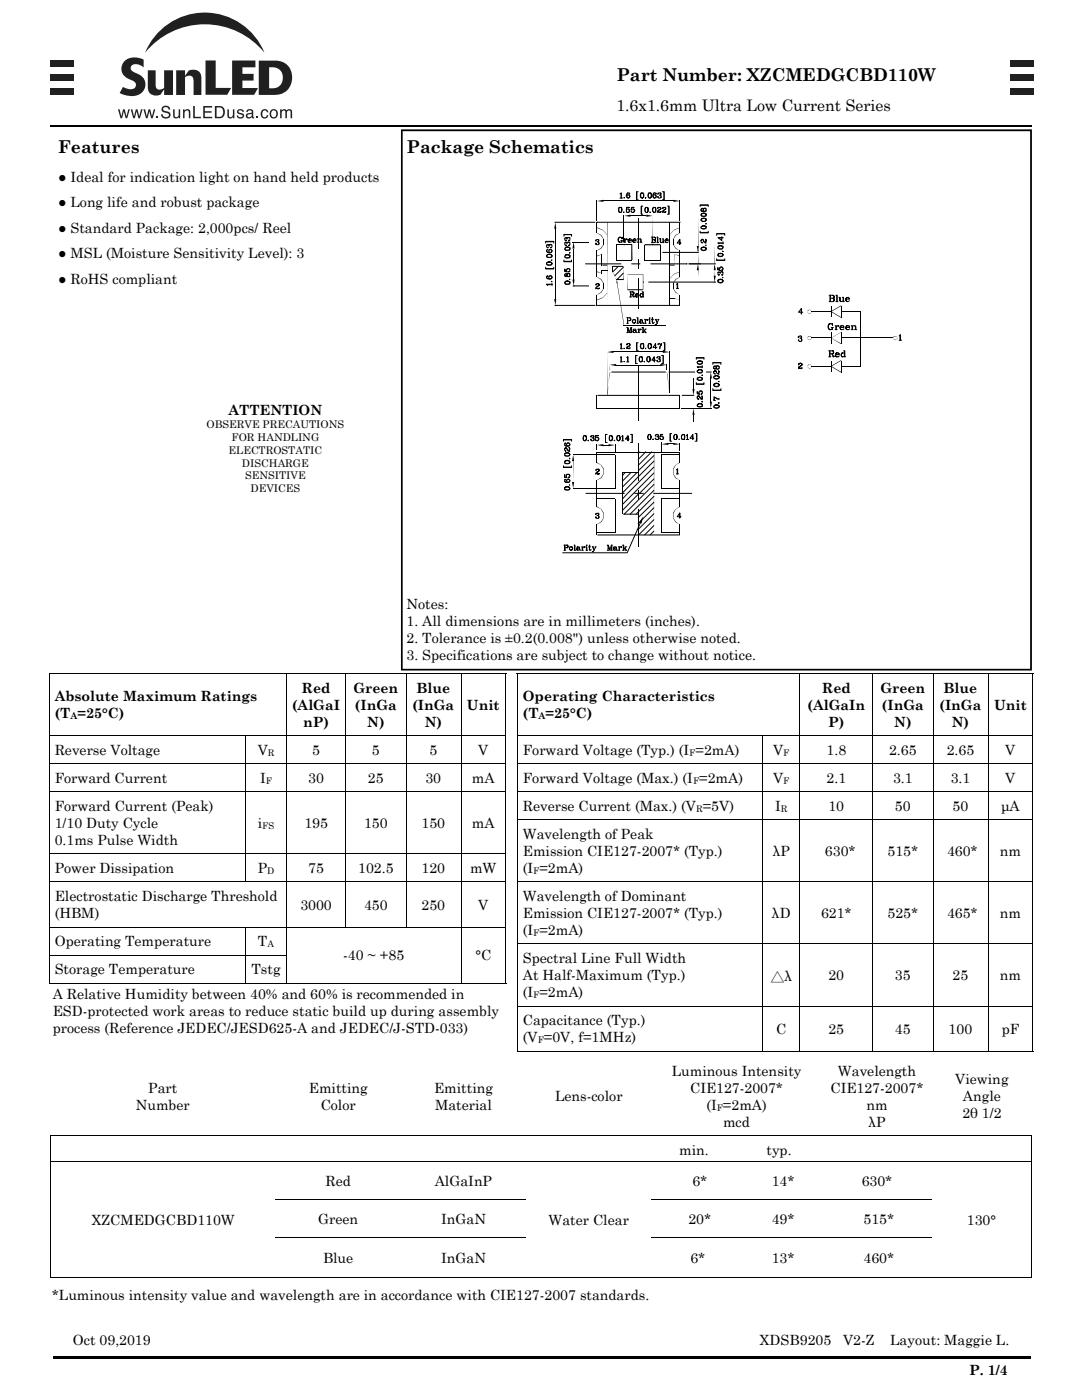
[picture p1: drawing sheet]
<svg xmlns="http://www.w3.org/2000/svg" width="216mm" height="279mm" viewBox="0 0 216 279" stroke-linecap="round" stroke-linejoin="round" font-family="sans-serif">
<path d="M10 25.1h195.9" fill="none" stroke="#000" stroke-width=".34"/>
<path d="M10.7 270.6h195.1v.5h-195.1z" fill="#000"/>
<g fill="#231f20">
<path d="M10 17.6h4.6v1.3h-4.6z"/>
<path d="M10 14.7h4.6v1.4h-4.6z"/>
<path d="M10 12.1h4.6v1.4h-4.6z"/>
<path d="M201.6 17.6h4.7v1.3h-4.7z"/>
<path d="M201.6 14.7h4.7v1.4h-4.7z"/>
<path d="M201.6 12.1h4.7v1.4h-4.7z"/>
<path d="M25 12a3.6 3.6 0 0 1 3.7-.1v1.6l-1-.6a1 1 0 0 0-1.1 0 1 1 0 0 0-.5 1l.5 .4a2.92 2.92 0 0 1 2.4 2.5 2.73 2.73 0 0 1-3.7 2.3l-1.4-.6 .7-1.2a1.99 1.99 0 0 0 2.4 .1 .92 .92 0 0 0-.7-1.4 2.31 2.31 0 0 1-1.6-3.6z"/>
<path d="M41 12.1h2v5.4h3.1l-.8 1.4h-4.3z"/>
<path d="M46.3 12.1h4.7v1.3h-2.6v1.3h2.2v1.4h-2.2v1.5h3.1l-.8 1.3h-4.4z"/>
<path d="M29.5 14h1.6v2.6a.98 .98 0 0 0 .4 1.2 .98 .98 0 0 0 1.2-.2v-3.6h1.8v5h-1.8v-1.2l-.7 1.1a1.69 1.69 0 0 1-2.5-1.6z"/>
<path d="M35.2 14h1.7v1.1l.8-1a1.69 1.69 0 0 1 2.5 1.6v3.3h-1.6v-2.6a.99 .99 0 0 0-.4-1.2 .99 .99 0 0 0-1.3 .2v3.6h-1.7z"/>
<path d="M31.4 6.6a12.9 12.9 0 0 1 21.4 3.9 15.3 15.3 0 0 0-23.9 0 12.9 12.9 0 0 1 2.5-3.9z"/>
<path d="M23.5 21.8h.4l.3 1.4 .4-1.4h.3l.3 1.4 .4-1.4h.3l-.5 1.8h-.3l-.4-1.4-.3 1.4h-.3z"/>
<path d="M26.1 21.8h.3l.3 1.4 .4-1.4h.3l.4 1.4 .3-1.4h.3l-.5 1.8h-.3l-.3-1.4-.4 1.4h-.3z"/>
<path d="M28.6 21.8h.3l.4 1.4 .3-1.4h.4l.3 1.4 .4-1.4h.3l-.5 1.8h-.3l-.4-1.4-.4 1.4h-.3z"/>
<path d="M31.2 23.2h.4v.4h-.4z"/>
<path d="M32.4 21.3a.92 .92 0 0 1 1.6 .6h-.4a.54 .54 0 0 0-.5-.5 .54 .54 0 0 0-.5 .5l.1 .2a1.89 1.89 0 0 1 1.3 .6 .93 .93 0 0 1-.9 1 .93 .93 0 0 1-1-.9h.4a.61 .61 0 0 0 .6 .6 .61 .61 0 0 0 .6-.6l-.1-.1a1.83 1.83 0 0 1-1.3-.7v-.4z"/>
<path d="M34.5 21.8h.3v1.2a.4 .4 0 0 0 .5 .4 .4 .4 0 0 0 .3-.5l.1-1.1h.2v1.8h-.2v-.3a.6 .6 0 0 1-.7 .3 .6 .6 0 0 1-.5-.6z"/>
<path d="M36.5 21.8h.3v.3a.64 .64 0 0 1 .7-.3 .64 .64 0 0 1 .5 .7v1.1h-.3v-1.1a.44 .44 0 0 0-.6-.4 .44 .44 0 0 0-.3 .6v.9h-.3z"/>
<path d="M38.5 21.2h.4v2.1h1.2v.3h-1.6z"/>
<path d="M40.6 21.2h1.7v.3h-1.4v.7h1.3v.3h-1.3v.8h1.4v.3h-1.7z"/>
<path d="M45.4 21.8h.3v1.2a.4 .4 0 0 0 .4 .4 .4 .4 0 0 0 .4-.5v-1.1h.3v1.8h-.3v-.3a.6 .6 0 0 1-.7 .3 .6 .6 0 0 1-.4-.6z"/>
<path d="M47.5 21.9a.72 .72 0 0 1 1.2 .4h-.3a.38 .38 0 0 0-.4-.3 .38 .38 0 0 0-.4 .4h.1a1.15 1.15 0 0 1 1 .7 .75 .75 0 0 1-.7 .6 .75 .75 0 0 1-.8-.7h.3a.43 .43 0 0 0 .5 .4 .43 .43 0 0 0 .4-.4l-.1-.1a.9 .9 0 0 1-1-.7z"/>
<path d="M51.2 23.2h.3v.4h-.3z"/>
<path d="M52.2 22a.73 .73 0 0 1 .8-.2 .73 .73 0 0 1 .5 .6h-.3a.49 .49 0 0 0-.6-.3 .49 .49 0 0 0-.3 .7 .47 .47 0 0 0 .4 .6 .47 .47 0 0 0 .5-.4h.3a.8 .8 0 0 1-1 .6 .8 .8 0 0 1-.5-1.1z"/>
<path d="M55.9 21.8h.3v.3a.58 .58 0 0 1 1 0 .59 .59 0 0 1 .7-.3 .59 .59 0 0 1 .4 .6v1.2h-.3v-1.4l-.3-.1a.43 .43 0 0 0-.5 .5v1h-.3v-1.2a.4 .4 0 0 0-.5-.3 .4 .4 0 0 0-.2 .6v.9h-.3z"/>
<path d="M51.6 12.1v6.8h3a3.4 3.4 0 0 0 3.7-2.9 3.4 3.4 0 0 0-2.7-3.8zM53.7 13.4a2.18 2.18 0 0 1 2.7 2.1 2.18 2.18 0 0 1-2.7 2.1z"/>
<path d="M42.9 21.2h1a1.24 1.24 0 0 1 1 1.2 1.24 1.24 0 0 1-1 1.2h-1zM43.2 21.4v1.9h.6a.96 .96 0 0 0 .7-.9 .96 .96 0 0 0-.7-1z"/>
<path d="M49.2 22a.76 .76 0 0 1 1.3 .3v1l.2 .1v.2h-.3l-.2-.2a.59 .59 0 0 1-.9 .2 .59 .59 0 0 1 .2-1l.7-.2a.4 .4 0 0 0-.3-.4 .4 .4 0 0 0-.5 .4h-.3zM49.4 23a.42 .42 0 0 0 .5 .4 .42 .42 0 0 0 .3-.7z"/>
<path d="M54 22a.88 .88 0 0 1 1.2 .1 .88 .88 0 0 1 0 1.2 .88 .88 0 0 1-1.2 .1l-.2-.7zM54.3 22.1a.67 .67 0 0 0-.2 .9 .67 .67 0 0 0 .8 .3 .68 .68 0 0 0 .2-.8 .68 .68 0 0 0-.8-.4z"/>
</g>
<g fill="none" stroke="#000" stroke-width=".2">
<path d="M119.1 40v4M123.7 39.5h.5M124 38.5v1v-1l-.3 .2M124.5 39.4h.1M125.1 39.2l.2-.3 .3 .1a.34 .34 0 0 1-.2 .5M125.3 38.5a.63 .63 0 0 0 0 1M125.6 38.6v.2v-.3h-.4l-.2 .4 .1 .5 .2 .1 .3-.3-.1-.3M127.1 38.3v1.6M127.3 38.3h-.3v1.6h.3M128.1 38.5l-.3 .2v.7l.3 .1M128.3 38.5a.63 .63 0 0 1-.2 1l-.3-.1v-.5l.1-.4h.5v.9l-.2 .1M128.8 39.4h.1"/>
<path d="M129.6 38.5l-.2 .2v.7l.2 .1M129.8 38.5a.63 .63 0 0 1-.2 1l-.2-.1-.1-.5 .2-.4h.4l.1 .9-.3 .1M130.3 39.2a.34 .34 0 0 1 .3-.3 .34 .34 0 0 1 .4 .3l-.4 .3M130.6 38.5l-.2 .1v.2a.52 .52 0 0 0 .2 .7M130.9 38.6v.2v-.3h-.4l-.2 .3v.6l.3 .1 .3-.1v-.4l-.2-.1M131.3 38.7l-.1 .1 .1-.3 .6 .1v.2l-.2 .1 .2 .2v.3l-.4 .1-.3-.1 .1-.2v.2M131.7 38.5h.1v.4h-.2M131.8 39v.4M132.2 38.3h.3v1.6h-.3M132.5 38.3v1.6M135.7 40v4M108.9 53.3v.4h1.6v-.4"/>
<path d="M108.9 48.3h1.6M108.9 48.5v-.3h1.6v.3M108.9 53.6h1.6M109.1 55.4l.2 .2h.7l.2-.2M109.1 52.7l.5 .2 .6-.2M109.1 51.1l.5 .3 .6-.3M109.1 50.1l.2 .3h.7l.2-.3M109.1 49l.3-.2 .2 .4M109.1 52.5l.2-.2h.6l.3 .3-.3 .3-.8-.1a.52 .52 0 0 1 .4-.6 .52 .52 0 0 1 .7 .4M109.1 51l.2-.2h.6l.3 .3-.3 .3-.8-.1a.52 .52 0 0 1 .4-.6 .52 .52 0 0 1 .7 .4M109.1 56.8h1.1M109.2 55.1l.1 .1v-.2l-.2 .2a.56 .56 0 0 0 .5 .5 .56 .56 0 0 0 .6-.4l-.4-.3-.2 .2"/>
<path d="M109.2 49.9l.1-.1-.2 .1a.56 .56 0 0 0 .5 .6 .56 .56 0 0 0 .6-.5l-.4-.2-.2 .1M109.3 49.4h-.2v-.4v-.2l.5 .1a.34 .34 0 0 1 .6 .1 .34 .34 0 0 1-.4 .4h.1M109.6 48.8l.5 .1M110 56.2h.1M110 51.9h.1M110.2 55.3l-.2-.3h-.4l-.1 .4 .1 .2h.2M110.2 56.7h-1.1l.2 .3M110.2 56.6v.4M110.2 50l-.2-.2-.4 .1-.1 .2 .1 .3h.2M110.7 44.4h8.2M110.8 45.6v14.1M112.5 47.2v-.4h1.5v.4"/>
<path d="M112.5 52.2h1.5M112.5 51.9v.3h1.5v-.3M112.5 46.8h1.5M112.7 47.6l.4-.1v.2M112.7 54.8h.4l.3-.3h.1l.2 .3M112.7 56.5a.63 .63 0 0 0 1 0M112.7 51.2a.63 .63 0 0 0 1 0M112.7 48.5l.4-.1v.3M112.7 49.7a.63 .63 0 0 0 1 0M112.8 56.3l.3-.2 .5 .1 .1 .4-.8 .1-.2-.2a.53 .53 0 0 1 .5-.5 .53 .53 0 0 1 .5 .4M112.8 51l.7-.1 .2 .1v.4l-.8 .1-.2-.3a.53 .53 0 0 1 .5-.4 .53 .53 0 0 1 .5 .3M112.8 54.2l-.1-.5v.5l.5 .1-.2-.3 .2-.4h.3l.2 .2v.4l-.2 .1v-.1"/>
<path d="M112.8 49.4h.7h.2v.5h-.8l-.2-.2a.53 .53 0 0 1 .5-.4 .53 .53 0 0 1 .5 .3M112.9 48h.1l-.1 .1-.2-.3 .2-.4 .2 .2 .2-.2h.3l.1 .5-.2 .2v-.2v.1M112.9 48.9h.1l-.1 .1-.2-.2 .2-.5 .2 .2 .2-.2h.3l.1 .6-.2 .1v-.1M113 53.8l.4-.2 .3 .2M113.1 55l.3 .2 .3-.2M113.2 54.7h.5l-.1 .5h-.4l-.1-.2-.2 .2-.2-.2v-.2l.3-.2 .1 .5-.4-.1M113.2 47.5h.5M113.2 48.4h.5M113.6 55.7h.1M113.6 50.5h.1M114.3 48.3h3.2M114.3 57.1h3.3"/>
<path d="M114.4 49.6v6.2M116.7 52.7h7.3M118.9 48l.1 .1v-.3h.5v.4l-.2 .1 .3 .2a.34 .34 0 0 1-.4 .4 .34 .34 0 0 1-.3-.4v.2M119 57.5l.3 .2 .3-.1h-.7M119.1 44.4v2.1M119.1 50v5.3M119.1 58.8v2.2M119.1 57.2l-.1 .1-.1 .4M119.1 44.4h16.6M119.3 56.6l.2 .3-.4 .3 .5-.2v-.3l-.6-.1-.1 .3 .1-.1M119.3 47.8l.2 .3-.4 .2M119.5 48.3l-.1 .5"/>
<path d="M120.1 50.7v2.2M120.4 40.1h14M121.2 44.4v16.6M123 48.8v3.2M123.4 53.2l-1.1 1.1M123.7 47.3l-.3 .4a.54 .54 0 0 0 .3 .6h-.2l-.1-.2v-.5l.3-.3 .4 .2v.2v-.4l-.1 .2M123.7 41.4a.63 .63 0 0 0 0 1M123.9 48h.3M124 41.4v.8l-.2 .2-.4-.2v-.6l.1-.2h.5l.1 .6-.3 .4M124 48.3h-.3M124 48v.3M124.1 48v.3"/>
<path d="M124.4 53.2h-2.2M124.4 55.7l-.1 .1M124.4 53.3l-1.7 1.7M124.4 54.5l-1.3 1.3M124.4 53.2v2.6M124.5 48.3h.3M124.5 47.7h.2v.6M124.5 42.3h.1M124.5 42.9v5.3M124.5 48.8h.1M124.6 47.7v.6M125.1 47.7h-.3l-.1 .3"/>
<path d="M125.1 41.4h.5h-.5l-.1 .4 .5-.1a.39 .39 0 0 1 0 .6 .39 .39 0 0 1-.5 0v-.1M125.2 57.8h3.2M125.2 54.7h3.2M125.3 54.7v3.1M125.3 41.7l.3 .1v.4l-.3 .2M125.6 47.7l-.2 .1v.2h.6l-.2-.3h-.3l-.2 .3 .1 .3h.2h-.2v-.3M125.6 59.3h.4M125.6 58.2l.9 .1v.4l-.3 .1 .3-.3-.3-.3M125.8 43h3.1M125.8 58.2v1.1M125.9 47.7v.3M125.9 58.8h.3l.1 .5 .3-.1"/>
<path d="M125.9 58.2v1.1M126 48.3h-.4M126.1 48.8v3.2M126.1 41.4h.4h-.4l-.2 .4 .6-.1a.38 .38 0 0 1 0 .6 .38 .38 0 0 1-.6-.1h.1M126.1 48.8h-3.2M126.1 51.9h-3.2M126.1 48.8v3.1M126.2 58.8l.3 .5 .1-.2M126.3 41.7l.3 .2v.2l-.3 .3M126.6 47.7l-.3 .1v.2h.6l-.2-.3h-.3l-.2 .3 .1 .3h.3h-.3v-.3M126.8 47.7v.3M126.9 48.3h-.3"/>
<path d="M127.1 58.6l-.3 .2v.1h.6v-.1l-.2-.2-.5 .3 .2 .4h.2h-.2l-.1-.4M127.2 48.3h.3M127.2 47.7h.2v.6M127.3 58.7v.2M127.3 47.7v.6M127.4 43.6v6.2M127.4 55.5v6.1M127.4 47.8l.3-.1h.1v.6M127.4 59.1l-.3 .2M127.8 48.3h.3M127.8 47.7l.1 .1v.5M128 41.1v1.7"/>
<path d="M128 58.6l-.2 .2v.5h.2a.34 .34 0 0 1-.3-.4 .34 .34 0 0 1 .4-.3l.2 .2M128.1 58.2h.3v1.1M128.3 41.1h-.4v1.7h.4M128.3 58.2v1.1h.1M128.3 59.1l-.3 .2M128.3 54.7v3.1M128.4 56.3h.1M128.6 51.9h3.2M128.6 48.8h3.2M128.7 48.8v3.2M128.7 48.8h3.1M128.9 41.4a.63 .63 0 0 0 0 1"/>
<path d="M129.2 41.4l.1 .4a.42 .42 0 0 1-.4 .6l-.2-.2v-.6l.2-.2h.4l.1 .6-.3 .4M129.3 56.3h13.5M129.7 42.3h.1M129.7 52.7h7.4M130 47.3h.6l.2 .2v.2l-.2 .1 .2 .1v.4l-.2 .1 .2-.2-.2-.4 .2-.2-.2-.3M130 48.4h.6M130.1 47.3v1.1M130.2 47.8h.4M130.2 47.3v1.1M130.3 42.9v5.3M130.5 41.4a.63 .63 0 0 0 0 1M130.7 41.4l.1 .8-.2 .2-.4-.2v-.6l.2-.2h.4l.1 .6-.3 .4"/>
<path d="M131.1 47.3h.1v1.1v-1.1M131.1 48.4h.3M131.3 42.2l.3 .2 .3-.2-.7 .1M131.4 42l-.2 .1v.3M131.6 47.7h.2l.1 .7-.2-.1v-.6M131.7 41.4l.1 .2-.4 .4 .5-.4-.2-.2h-.4l-.1 .2M131.7 50.4h.1M131.8 48.8v3.2M132.1 50.4h7.3M132.2 47.7h.1v.7M132.3 42.2l.3 .2 .2-.1h-.6M132.3 48.3l-.4 .1"/>
<path d="M132.3 47.7v.7h.2M132.4 42l-.1 .1-.1 .3M132.6 41.4l.2 .3-.4 .3 .4-.3v-.2l-.5-.1v.2M133 47.7l-.2 .3h.6l-.2-.3-.4 .1-.1 .3 .3 .3-.2-.4M133.2 41.1h.3v1.7h-.3M133.3 47.7v.3M133.4 48.3l-.4 .1M133.4 41.1v1.7M133.6 44.4v16.6M134.7 50.7v2.2M135 56.7l.2-.1v1M135 57.6h.4"/>
<path d="M135.1 56.6v1M135.6 47.8v1v-1.1l-.5 .8h.8M135.7 44.4v2.1M135.7 50v5.3M135.7 58.8v2.2M137.3 52.7h5.5M139.3 50h.1M139.3 43.1v6M139.3 50.4v2.3M139.7 46.1v.4h1.6v-.4M139.7 46.4h1.6M139.7 41h1.6"/>
<path d="M139.7 41.2v-.3h1.6v.3M139.9 48l.3-.2 .3 .5-.2-.5-.2-.1-.2 .3 .1 .4h.1M139.9 49.7a.64 .64 0 0 0 1 0M139.9 45.5l.2 .1h.6l.2-.1M139.9 41.8l.1-.2 .4 .2 .1-.2h.3l.1 .2M139.9 43.9a.63 .63 0 0 0 1 0M139.9 42.9a.64 .64 0 0 0 1 0M140 49.5l.4-.1h.4l.1 .5a.52 .52 0 0 1-.6 .1 .52 .52 0 0 1-.3-.6l.5-.1 .4 .1v.2M140 45.2l.7-.1 .2 .1v.3l-.5 .2-.5-.2a.56 .56 0 0 1 .4-.5 .56 .56 0 0 1 .6 .3M140 43.7l.7-.1 .2 .1v.3l-.2 .2h-.6l-.2-.3a.56 .56 0 0 1 .4-.4 .56 .56 0 0 1 .6 .3M140 42.8l.4-.2 .5 .2v.3l-.2 .1-.7-.1a.48 .48 0 0 1 .3-.6 .48 .48 0 0 1 .6 .3M140.4 41.7l.3-.1 .2 .1v.5h-.3l-.2-.2-.1 .2h-.3l-.1-.4 .1-.2h.2l.2 .4-.2 .2-.3-.2"/>
<path d="M140.4 42l.1 .2h.3l.1-.2M140.5 48.3l.4 .2M140.8 48.9h.1M140.8 48.3v-.6v.8M140.8 44.7h.1M142.6 48.7v4M143 51.6v.4h1.6v-.4M143 46.6h1.6M143 47v-.4h1.6v.4M143 51.9h1.6M143.3 56a.63 .63 0 0 1 1 .1l-.4 .4-.6-.2v-.4l.4-.2 .4 .1 .2 .2M143.3 56.1a.63 .63 0 0 0 1 0"/>
<path d="M143.3 54.4h.3l.1 .2M143.3 53.8v-.4v.4l.5 .2-.2-.2v-.4a.39 .39 0 0 1 .6 0 .39 .39 0 0 1-.1 .6l-.1-.2 .1 .1M143.3 50.7l.8-.1 .2 .2a.52 .52 0 0 1-.5 .4 .52 .52 0 0 1-.5-.4 .63 .63 0 0 1 1 0M143.3 49.2l.8-.1 .2 .2-.2 .4h-.7l-.2-.2 .3-.4 .3-.1 .5 .3M143.3 51l.1 .1h.7l.2-.1M143.3 49.4l.1 .2a.64 .64 0 0 0 .9-.2M143.3 48.5h1h-1l.1 .2M143.3 47.5h1M143.4 54.9l.1-.1v.1l-.2-.1v-.4l.2-.1 .2 .1 .3-.2a.46 .46 0 0 1 .1 .7l-.1-.1 .1 .1M143.6 53.6l.3-.3 .4 .3M143.8 54.4h.4M144 47.2v.8l-.7-.6h1"/>
<path d="M144.2 55.4h.1M144.2 50.2h.1M144.3 48.3v.4M165.4 58.9h.8l.3 .2v.3l-.3 .1 .3 .2v.3l-.3 .2 .3-.3-.3-.4 .2-.3-.2-.3M165.6 58.9v1.3M165.7 58.9v1.3M165.7 59.5h.5M166.8 58.9h.3v1.3M167 58.9v1.3M167.4 59.3h.2v.7l.2 .2-.2-.2v-.7M168.1 59.3h.2v.9M168.2 59.3v.9h.3"/>
<path d="M169.1 59.3l-.3 .2v.2h.7l-.2-.4-.5 .2-.1 .4 .4 .3-.3-.2v-.3M169.3 59.4l.1 .3M110.7 61h8.2M119.1 78.9v2.6M119.1 61h16.5M119.1 78.9h16.5M121.2 70.1v8.5M121.9 74.2h10.9M122.4 70.2h9.9M122.9 72.9h8.8M123.8 72.2h.4M123.8 69.6h.4"/>
<path d="M124 71.2v1v-1l-.2 .2M124 68.6v1v-1l-.2 .1M124.5 64.9h8.4M124.5 72.1h.1M124.5 69.5h.1M125.1 66.4h.3M125.1 71.4l.2-.2v1M125.1 65.4h.2l.3 .8M125.1 72.2h.4M125.1 64.5h.3M125.1 63.4l.7 .1 .1 .2-.3 .3 .2-.1v-.3l-.2-.2M125.1 69.4l.3 .2h.2l.1-.2-.6 .1"/>
<path d="M125.2 71.2v1M125.2 64.5v-1.1v1.1M125.2 64h.4M125.3 69.2h-.2v.4M125.5 68.6l.1 .1v.3l-.3 .2 .3-.2v-.4h-.5v.2v-.1M125.7 66.4h.4M125.9 65.4v1M126 65.4v1M126.1 65.4h-.2l-.3 1-.4-1v1M126.4 65.8l-.1 .1 .1-.2h.4v.5l-.3 .2M126.5 63.7l-.3 .2v.4l.3 .2M126.6 63.7a.38 .38 0 0 0-.4 .6 .38 .38 0 0 0 .6 0v-.4l-.1-.2a.47 .47 0 0 1-.1 .8"/>
<path d="M126.8 70.9v1.7M126.8 65.8l.1 .5 .2 .1-.3-.2M126.8 65.9l-.5 .1v.3l.2 .1-.2-.2 .2-.2M127.1 68.4v1.5M127.1 63.4h.2v1.1v-1.1M127.1 64.5h.3M127.2 70.9h-.4v1.7h.4M127.3 66.4h.3M127.3 65.7h.2v.7M127.3 68.4h-.3v1.5h.3M127.4 73v11.1M127.4 65.7v.7"/>
<path d="M127.8 63.9v-.2l.4 .2v.4l-.4 .2M127.8 71.2l-.2 .2v.6l.2 .2M127.8 65.7v.2l.1-.2h-.3l-.1 .3M128 71.2a.63 .63 0 0 1-.2 1l-.2-.2-.1-.4 .2-.4h.4l.1 .8-.3 .2M128.1 66.4h.3M128.1 65.4h.3v1M128.1 68.6l-.3 .1v.7l.3 .2M128.2 63.9v.4l.2 .2-.2-.2M128.2 64l-.6 .3 .2 .2-.1-.2 .1-.2M128.3 65.4v1M128.3 68.6a.63 .63 0 0 1-.2 1l-.3-.2v-.4l.1-.4h.5v.8l-.2 .2M128.5 72.1h.1"/>
<path d="M128.5 66l.3 .4M128.6 66l.3 .4M128.6 63.7h.2v.8v-.8M128.6 64.5h.3M128.7 66.4h.2M128.7 65.7h.2M128.8 65.7l-.4 .5M128.8 69.5h.1M129.2 63.8l-.1 .1h.2l-.3-.2-.2 .4M129.4 71.2l-.3 .2v.6l.3 .2M129.5 63.7h.1v.8v-.8M129.5 64.5h.3"/>
<path d="M129.5 71.2a.63 .63 0 0 1-.1 1l-.3-.2-.1-.4 .2-.4h.4l.1 .8-.2 .2M129.6 63.5h.1M129.6 68.6l-.2 .1v.7l.2 .2M129.8 68.6l.1 .1a.58 .58 0 0 1-.3 .9l-.2-.2-.1-.4 .2-.4h.4l.1 .8-.3 .2M130 63.7h.4M130.1 63.4v.9l.2 .2-.1-1.1M130.6 71.3v.9v-1l-.5 .7h.7M130.6 64.3l-.3 .2M130.7 63.7h.3M130.8 68.7v.9v-1l-.5 .7h.8M130.8 63.7l.4 .8-.4 .3M130.9 63.7l.3 .6"/>
<path d="M131.2 71.4l-.1 .1 .1-.3 .5 .1v.2l-.2 .1 .2 .2v.3l-.4 .1-.2-.2 .1-.1v.1M131.2 63.7h.3M131.3 68.7l.2-.1 .4 .1 .1-.1v.2l-.3 .4v.4v-.5l.3-.3M131.3 68.6v.2M131.4 68.7l.2-.1 .2 .1M131.4 63.7l-.2 .8M131.5 71.2l.2 .3-.3 .1M131.7 71.7v.3l-.1 .1M132 70.9h.3v1.7h-.3M132.3 70.9v1.7M132.3 68.4h.4v1.5h-.4M132.6 68.4v1.5"/>
<path d="M133.4 74.2h5.3M133.6 70.1v8.3M135.7 78.9v2.6M136 78.9h2.5M138.4 75.5v2.1M138.9 76.6h1.6M138.9 76.4v.3h1.6v-.3M138.9 71.7v-.3h1.6v.3M138.9 71.5h1.6M139.1 79.2l.1-.1h.3l.2 .3-.3-.4a.42 .42 0 0 0-.2 .7h.2M139.1 75.7l.3 .2h.6l.1-.2M139.1 74.2l.4 .2 .6-.2"/>
<path d="M139.1 72.4l.3 .2h.6l.1-.2M139.2 75.4h.8h.1v.4a.72 .72 0 0 1-1-.1 .55 .55 0 0 1 .5-.4 .55 .55 0 0 1 .5 .2M139.2 78.6l-.1-.5v.5l.5 .1a.39 .39 0 0 1-.1-.6 .39 .39 0 0 1 .6 0v.5l-.1 .1M139.2 73.9l.8-.1 .1 .1v.3l-.1 .2h-.6l-.3-.2a.55 .55 0 0 1 .5-.5 .55 .55 0 0 1 .5 .3M139.2 72.2l.3-.2 .5 .1 .1 .5a.66 .66 0 0 1-1-.2l.3-.4h.6l.1 .3M139.2 73.2h.9h-1l.3 .2M139.4 78.3l.3-.2h.2l.2 .2M139.7 79.4l.2 .3h.2M140 79.6v-.6v.7M140 74.9h.1M140.1 73v.4M141.9 75.5v4.7"/>
<path d="M142.2 72.4h1.7M142.2 72.7v-.3h1.7v.3M142.2 77.6v.3h1.7v-.3M142.2 77.9h1.7M142.4 73.2l.2-.1 .3 .1 .2-.2 .3 .1 .1 .1M142.4 74.2l.4-.2 .2 .4-.2-.4h-.2l-.2 .2 .1 .4h.2M142.4 79.9h.4M142.4 76.9l.5 .2 .6-.2M142.4 75.4l.5 .2 .6-.2M142.5 76.7a.65 .65 0 0 1 1 .2 .59 .59 0 0 1-.6 .3 .59 .59 0 0 1-.5-.4l.5-.3 .5 .1 .1 .2M142.5 75.2a.65 .65 0 0 1 1 .2 .59 .59 0 0 1-.6 .3 .59 .59 0 0 1-.5-.4l.5-.4 .5 .2 .1 .2M142.6 79.4v.5"/>
<path d="M142.8 79.3l.3 .3h.4M142.9 73.4l.2 .3 .3-.1 .1-.2M142.9 73.1h.4l.2 .1-.1 .4-.4 .1-.1-.3-.1 .3h-.2l-.2-.5 .1-.1h.3v.5h-.3l-.1-.2M143 74.4l.5 .3M143.3 76.1h.1M143.3 74.5l.2-.3-.1-.2-.1 .7M143.5 79.7l-.5-.1-.6-.4 .2 .1-.2 .5 .3 .1M159.3 67.2v.2v-.2l.2-.1h.4v.4h-.1l.2 .2-.1 .4-.1 .1h-.3l-.2-.3M159.4 73.4l.4 .2 .2-.1h-.7M159.6 73.1l-.3 .1v.4M159.8 72.5l.2 .3-.4 .3 .4-.2v-.3l-.4-.1-.3 .1v.1M159.8 67.1l.1 .3-.3 .1"/>
<path d="M159.9 61.6v1M159.9 67.6v.5M160.2 62.3h-.9l.6-.8v1.1M161.9 73.1h4M161.9 67.4h4M161.9 62.2h4M165.4 70h.9l.1 .4-.3 .2 .2-.2v-.3l-.2-.1M165.4 71.2h.4M165.4 60.2h.8M165.5 70v1.2M165.6 70v1.2M165.6 70.6h.5"/>
<path d="M165.7 64.6a.62 .62 0 0 0-.4 .6 .62 .62 0 0 0 .4 .6h-.3l-.1-.3v-.6l.1-.3h.6l.1 .3v-.3l-.1 .2M165.8 61.1v2.1M165.8 66.4v2.2M165.8 72v2.2M165.9 65.4h.4M165.9 70.6l.2 .1 .2 .5 .2-.2M166 65.6v.2h-.3M166 65.4v.4M166 70.6l.2 .6 .3-.1M166.1 65.4v.4M166.6 65h.3v.8M166.6 65.8h.5"/>
<path d="M166.8 60.2h.4M166.8 65v.8M167.1 70.4h-.2l-.2 .4h.8l-.2-.4h-.4l-.2 .2v.4l.4 .2h-.2l-.2-.4M167.3 65v.2l.1-.2h-.3l-.2 .4M167.3 70.4l.1 .4M167.5 71l-.4 .2M167.9 61v2.4M167.9 66.3v2.4M167.9 72v2.3M167.9 73.1h3.8M167.9 67.4h10.3M167.9 62.2h3.8"/>
<path d="M168 65h-.2l-.2 .4h.8l-.2-.4h-.4l-.2 .2v.4l.4 .2h-.2l-.2-.4M168.2 70.4l-.3 .2v.4l.3 .2h-.2l-.2-.3 .2-.5h.4l.1 .2M168.2 60l-.4 .2M168.2 65l.1 .4M168.3 70h.3v1.2M168.4 65.6l-.4 .2M168.5 71l-.1 .2h-.2M168.5 70v1.2h.2M169.1 65l-.3 .2v.2h.7l-.1-.4h-.5l-.2 .4 .2 .4h.2l-.3-.2v-.2M169.4 65v.4M169.5 60l-.4 .2M169.5 65.6l-.1 .2h-.3"/>
<path d="M169.8 65h.3v.8M169.8 65.8h.5M170 65v.8M170.1 65.2l.1-.2h.4l.1 .8M170.5 65l.3 .2v.6M170.5 65.8h.4M171.7 62.2v10.9M179.4 67.1l.3-.3v1.1M179.4 67.9h.5M179.6 66.9v1M112.4 93v.3h1.6v-.3M112.4 87.8h1.6"/>
<path d="M112.4 88.1v-.4h1.6v.4M112.4 93.2h1.6M112.7 97.4l.2-.2h.6l.2 .3-.2 .3h-.6l-.2-.1v-.4a.66 .66 0 0 1 1 .1M112.7 92l.8-.1 .2 .3-.2 .3h-.8a.48 .48 0 0 1 .6-.6l.4 .3M112.7 90.5l.8-.1 .2 .3-.2 .3-.8-.1a.48 .48 0 0 1 .6-.6l.4 .4M112.7 95.2v-.5v.5l.4 .1-.1-.6h.6a.36 .36 0 0 1-.1 .6v-.1M112.7 97.5a.63 .63 0 0 0 1 0M112.7 95.9l.2 .3a.6 .6 0 0 0 .8-.2M112.7 92.3a.63 .63 0 0 0 1 0M112.7 90.8a.63 .63 0 0 0 1 0M112.7 88.7l.2 .3h.6l.2-.2M112.7 89.6l.2-.2 .4 .4-.4-.5-.2 .2v.4l.2 .1"/>
<path d="M112.8 95.7l-.1 .4 .2 .2h.6l.2-.3-.2-.3h-.3l-.1 .1M112.8 88.5l.1 .1v-.2l-.2 .1v.4l.2 .1a.52 .52 0 0 0 .8-.4l-.3-.2-.3 .2M113 94.9l.2-.2 .5 .2M113.3 89.8l.1 .2 .3 .1M113.5 89.9l.2-.2-.2-.4 .1 .8M113.6 96.8h.1M113.6 91.5h.1M113.7 95.9a.34 .34 0 0 0-.3-.3 .34 .34 0 0 0-.4 .3l.4 .4M113.7 88.6l-.2-.2h-.3l-.2 .3 .2 .3h.2M114.3 97.5h4.5M114.3 90.7h4.5M114.4 92v4.2"/>
<path d="M116.7 87l-.3 .1v.7l.3 .2M116.8 98.5h7.8M116.8 87l.1 .1a.58 .58 0 0 1-.2 .9l-.4-.5 .2-.5h.4l.1 .1v.7l-.2 .2M117.4 87.9h.1M117.9 87.1v.1v-.2h.6v.2l-.2 .2 .2 .1v.4l-.4 .1-.2-.2v-.2v.2M118.3 87l.2 .2-.4 .2M118.5 87.5v.3l-.1 .1M118.9 87h.5h-.5l-.1 .5 .1-.2h.4l.2 .2v.3l-.3 .2-.3-.1v-.3v.2M119 94.5l.3 .2 .3-.1h-.7M119.1 90.2v2.1M119.1 95.8v5.3M119.1 94.2l-.1 .1-.1 .4"/>
<path d="M119.1 90.2h16.5M119.1 97.5h3.6M119.1 99.5h3.6M119.1 90.7h3.6M119.1 81.5h16.5M119.2 87.3l.3 .2-.3 .5M119.3 93.6l.3 .3-.5 .3 .3-.1 .2-.1-.1-.4h-.5l-.1 .3 .1-.1M120.8 86.7v1.6M121.2 86.7h-.4v1.6h.4M121.8 87a.63 .63 0 0 0 0 1M122 87a.63 .63 0 0 1-.2 1l-.2-.2 .1-.8h.4l.2 .4-.1 .4-.3 .2M122.6 87.9h.1"/>
<path d="M122.7 90.8v6.6M122.7 99.6v6.7M123.4 87a.63 .63 0 0 0 0 1M123.5 87a.63 .63 0 0 1-.1 1l-.4-.5 .2-.5h.4l.2 .4-.1 .4-.3 .2M124 87.1l.3-.1v1M124 88h.5M124.2 87v1M124.3 94.3v8.3M124.3 94.4h3M124.7 94.3l-.4 .5M125.3 87v1v-1l-.5 .6h.8M125.8 86.7h.4v1.6h-.4"/>
<path d="M125.9 94.3l-1.6 1.6M126.2 86.7v1.6M127.1 94.3l-2.8 2.8M127.4 88.5v7.5M127.7 90.2l-.4 .3M128.9 90.2l-1.6 1.5M129.5 86.7a.63 .63 0 0 0 0 1M129.7 86.8l.2 .3-.1 .5-.4 .1a.66 .66 0 0 1 .1-1l.3 .1a.72 .72 0 0 1 0 .9h-.2M130.1 90.2l-2.8 2.7M130.3 87.6l-.1 .1 .2-.1M130.3 98.5h7.8M130.5 99.1l-3.6 3.5"/>
<path d="M130.5 97.9l-4.8 4.7M130.5 95.6l-6.2 6.2M130.5 94.4l-6.2 6.2M130.5 93.2l-6.2 6.3M130.5 92l-6.2 6.3M130.5 96.7l-6 5.9M130.5 90.9l-3.2 3.1M130.5 90.2v16.6M130.8 87v-.2l.4-.1 .2 .2-.2 .2 .3 .3-.2 .3h-.4l-.2-.2h.2h-.1M131.2 86.7l.1 .4h-.2M131.3 87.3v.4M131.8 86.8l.5-.1h-.5l-.1 .5a.39 .39 0 0 1 .5-.1 .39 .39 0 0 1 .1 .6h-.5l-.1-.2h.1h-.1"/>
<path d="M132 97.5h3.6M132 99.5h3.6M132 90.7h3.6M132 88.4v2M132 90.8v6.6M132 99.6v6.7M132.1 87l.2 .3v.2l-.2 .2M133.8 86.5v1.6M134 86.5h-.3v1.6h.3M134.7 86.7l-.2 .4 .2 .6M135 86.8v.7v.2h-.4l-.1-.2v-.5l.2-.3a.34 .34 0 0 1 .4 .4l-.2 .6M135 93.7l.2-.1v1"/>
<path d="M135 94.6h.4M135.1 93.6v1M135.5 87.6h.1M135.7 90.2v2.1M135.7 95.8v5.3M136 81.5h6M136.2 86.7l-.2 .4 .2 .6M136.5 86.8l.1 .7-.1 .2h-.4l-.1-.2v-.5l.2-.3a.34 .34 0 0 1 .5 .4l-.3 .6M136.9 87.7h.5M137.2 86.8v.9v-1l-.3 .3M138.2 86.8v.9M138.4 87.5h-.7l.6-.8v1"/>
<path d="M138.7 86.5h.3v1.6h-.3M139 86.5v1.6M139.1 80.9a.63 .63 0 0 0 1 0M139.2 80.7h.9v.4l-.7 .1-.3-.3 .4-.4 .6 .2v.2M140 80.2h.1M142.4 81.2a.72 .72 0 0 0 1.1 0M142.5 80.9h.8l.2 .3a.66 .66 0 0 1-1.1-.1l.5-.3 .5 .1 .1 .2M143.3 80.4h.1M112.5 109.8h.4M112.5 108.8h.8v.5h-.2l.2-.1v-.3l-.2-.1M112.7 109.8v-1v1M112.7 109.3h.4"/>
<path d="M113.9 109.1l-.3 .3 .3 .4M114 109.1h-.3l-.1 .5a.35 .35 0 0 0 .6 .1 .35 .35 0 0 0-.2-.6l.2 .2v.3l-.2 .2M114.6 108.8h.1v1M114.6 109.8h.3M114.6 108.8v1M115.1 109.2l.5-.1v.5l-.4 .2M115.6 109.3l-.5 .3 .1 .2v-.4M115.6 109.2l.2 .6M115.6 109.6l.1 .2M116.1 109.1h.1v.7M116.1 109.8h.3M116.2 109.1v.7"/>
<path d="M116.7 109.1v.2l.1-.2h-.4l-.2 .3M116.9 109.1h.2v.7M116.9 109.8h.4M117 109.1v.7M117.1 108.8l-.1 .1 .2-.1M117.4 109.1h.5M117.6 108.8v.9l.2 .1-.2-.2 .1-.8M117.9 109.6l-.1 .2M118.2 109.1h.3M118.5 109.7l-.2-.6 .2 .7-.3 .4 .1-.1M118.7 109.1h.3M118.9 109.1l-.4 .7"/>
<path d="M118.9 102.6l.1 .1v-.3h.5v.4l-.2 .1 .3 .2a.34 .34 0 0 1-.4 .4 .34 .34 0 0 1-.3-.4v.2M119.1 104.6v2.2M119.1 106.8h16.5M119.1 106.3h3.6M119.3 102.4l.2 .3-.4 .2M119.5 103l-.1 .4M121.2 109.8h.3M121.2 108.8h.1l.4 .8M121.8 109.8h.4M122 108.8v1M122.1 108.8v1M122.2 108.8h-.2l-.3 1-.4-1v1"/>
<path d="M122.5 109.2l-.1 .1 .1-.2h.4v.5l-.3 .2M122.9 109.2l.1 .5 .2 .1-.3-.2M122.9 109.3l-.5 .2v.2l.2 .1-.2-.2 .2-.2M123.4 109.8h.3M123.4 109.1h.2v.7M123.5 109.1v.7M124 109.1v.2v-.2h-.3l-.1 .3M124.2 109.8h.3M124.2 108.8h.3v1M124.3 102.6h3M124.4 108.8v1M124.6 109.4l.3 .4"/>
<path d="M124.7 109.4l.3 .4M124.8 109.8h.3M124.8 109.1h.3M124.9 109.1l-.4 .5M127.4 101.7v7.5M127.8 104.4l-2.7 5.9h-12.8M130.5 106l-.8 .8M130.5 104.9l-1.9 1.9M130.5 103.7l-3.1 3.1M130.5 102.5l-3.2 3.2M130.5 101.3l-3.2 3.2M130.5 100.2l-3.2 3.1"/>
<path d="M132 106.3h3.6M135.6 102.4v1v-1l-.5 .7h.8M135.7 104.6v2.2M9.7 134.4h91.3M9.8 134.3v61.8M57.2 134.5v12.2M69 134.5v12.2M81 134.5v12.2M92 134.5v12.2M100.9 134.3v61.8M103.1 134.4h103.1M103.2 134.3v75.4"/>
<path d="M159.6 134.5v12.2M174.2 134.5v12.2M186.2 134.5v12.2M197.2 134.5v12.2M206.1 134.3v75.4M9.9 146.8h90.9M9.9 152.4h90.9M9.9 158h90.9M49 146.9v5.4M49 152.5v5.4M49 158.1v12.2M57.2 146.9v5.4"/>
<path d="M57.2 152.5v5.4M57.2 158.1v12.2M69 146.9v5.4M69 152.5v5.4M69 158.1v12.2M81 146.9v5.4M81 152.5v5.4M81 158.1v12.2M92 146.9v5.4M92 152.5v5.4M92 158.1v12.2M103.3 146.8h102.7"/>
<path d="M103.3 152.4h102.7M103.3 158h102.7M152.2 146.9v5.4M152.2 152.5v5.4M152.2 158.1v5.4M159.6 146.9v5.4M159.6 152.5v5.4M159.6 158.1v5.4M174.2 146.9v5.4M174.2 152.5v5.4M174.2 158.1v5.4M186.2 146.9v5.4"/>
<path d="M186.2 152.5v5.4M186.2 158.1v5.4M197.2 146.9v5.4M197.2 152.5v5.4M197.2 158.1v5.4M9.9 170.4h90.9M9.9 176h90.9M49 170.5v5.4M57.2 170.5v14.4M69 170.5v14.4M81 170.5v14.4M92 170.5v14.4"/>
<path d="M103.3 176h102.7M103.3 163.6h102.7M152.2 163.7v12.2M152.2 176.1v12.2M159.6 163.7v12.2M159.6 176.1v12.2M174.2 163.7v12.2M174.2 176.1v12.2M186.2 163.7v12.2M186.2 176.1v12.2M197.2 163.7v12.2M197.2 176.1v12.2"/>
<path d="M9.7 196.2h91.3M9.9 185h90.9M9.9 190.6h47.4M49 185.1v5.4M49 190.7v5.4M57.2 185.1v5.4M57.2 190.6v5.5M92 185.1v11M103.3 188.4h102.7M152.2 188.5v12.2M159.6 188.5v12.2M174.2 188.5v12.2"/>
<path d="M186.2 188.5v12.2M197.2 188.5v12.2M103.1 209.8h103.1M103.3 200.8h102.7M152.2 200.9v8.8M159.6 200.9v8.8M174.2 200.9v8.8M186.2 200.9v8.8M197.2 200.9v8.8M10 226.6h195.9M10.1 226.6v28.3M10.2 231.8h195.5"/>
<path d="M55 239.4h50M130 239.4h56M205.8 226.6v28.3M10 255h195.9M55 247.1h50M130 247.1h56"/>
</g>
<g fill="#000">
<path d="M119.1 40.1l1.3-.2v.4zM134.4 39.9l1.2 .2-1.2 .2zM110.8 44.4l.2 1.2h-.4zM110.6 59.7h.4l-.2 1.3zM114.5 48.3l.1 1.3h-.4zM114.2 55.8h.4l-.1 1.3zM119 50l.9-.5 .1 .1zM119 58.8l.9-.5 .1 .1zM119 51l.6-.1-.5 .2zM119 59.9l1.3-.6-1.2 .6zM119.6 50.9l.5-.2zM119.1 54.2l.5 .2-.6-.1z"/>
<path d="M120.4 48.8l-.4 .8-.1-.1zM119 46.5l1 .4-.1 .1zM120.4 57.6l-.4 .8-.1-.1zM119 55.3l1 .4-.1 .1zM120.1 53.9v.7zM120.1 52.9h1.1zM120.1 53.9l1.1 .1zM119.6 54.4l.6 .2zM119 45.5l.1-.1 1.2 .6zM121.2 58.4l-.9 1zM120.4 47.7l.1 1.1zM120.4 56.6l.1 1z"/>
<path d="M120 46.9l.5 .8-.6-.7zM120 55.7l.5 .9-.6-.8zM120.3 45.9l.9 1zM122.2 53.2l.1 1zM122.2 54.2l.5 .7zM122.6 54.9l.4 .9zM123 55.8l.3 .8h-.3zM123.1 56.6l1.4 8.3zM122.9 55.8h1.6zM124.5 43.1l1.3-.3v.5zM125.9 52.7h1.9zM127.3 51.6l.1 2z"/>
<path d="M129 42.8l1.2 .3-1.2 .2zM134.5 45.9l-.9 1zM133.6 59.5l1.1 .1zM134.3 47.7l.1 1.1zM134.3 48.8l.6 .7-.1 .1zM134.3 56.6l.1 1zM134.3 57.6l.6 .7-.1 .1zM134.5 45.9l1.1-.5zM134.5 54.7l-.9 1zM133.6 52.9h1.1zM134.7 59.5l.4 .3zM134.8 46.9l.1 .1-.6 .7z"/>
<path d="M134.8 49.6l.1-.1 .7 .5zM134.8 55.7l.1 .1-.6 .8zM134.8 58.4l.1-.1 .7 .5zM134.6 50.7l.5 .3zM135.1 59.8l.5 .1zM134.8 46.9l.9-.4-.8 .5zM134.8 55.7l.9-.4-.8 .5zM135.1 50.9l.5 .2zM134.5 54.7l1.1-.5zM139.3 52.7l.1 1.2h-.4zM139 49.1h.4l-.1 1.3zM139.3 53.9v1.4z"/>
<path d="M142.4 55h.4l-.2 1.3zM142.6 52.7l.2 1.2h-.4zM142.6 53.9l.1 1.1zM121.6 74.5l-.4 4.4zM121.7 72.7l.1 1.2zM121.8 74.2l-.2 .3zM121.8 74.2h.1zM121.2 70.3l1.2-.3v.4zM121.7 72.8l1.2-.2v.5zM131.7 72.6l1.4 .2-1.4 .3zM132.3 70l1.3 .3-1.3 .1zM132.8 74.2l.2 .1z"/>
<path d="M133 72.7l.1 1.2zM133 74.2l.1 .3zM133.1 74.5l.5 4.4zM138.2 77.6h.4l-.3 1.3zM140.8 74.2h1.2zM141.8 74.2l.3 1.3h-.4zM161.2 72.8l.1 .1-.2 .2zM161.2 67.1l.1 .1-.2 .3zM161.2 61.9l.1 .1-.2 .2zM161.1 73.1l.2 .3zM161.1 67.5l.2 .2zM161.1 62.2l.2 .3z"/>
<path d="M161.2 73.4l.3 .2zM161.2 72.8l.4-.1zM161.2 67.7l.3 .2zM161.2 67.1h.3l-.2 .1zM161.2 62.5l.3 .1zM161.2 61.9l.4-.1zM161.5 73.5l.4-.1zM161.5 72.7l.3 .2zM161.5 67.8l.4-.1zM161.5 67.1l.3 .1zM161.5 62.6l.4-.1zM161.5 61.8l.3 .2z"/>
<path d="M161.9 73.1l-.1 .3zM161.9 67.5l-.1 .2zM161.9 62.2l-.1 .3zM161.8 72.8l.2 .3zM161.8 67.1l.2 .4zM161.8 61.9l.2 .3zM165.8 73.1h.1l2 1.1-.1 .1zM165.8 67.5l2.1 1.1-.1 .1zM165.8 62.2l.1-.1 2 1.2-.1 .1zM165.8 73.1l2-1.2 .1 .1-2 1.1zM165.8 67.5l2.1-1.2zM165.8 62.1l2-1.1h.1l-2 1.2z"/>
<path d="M178.3 67.1l.1 .1-.2 .3zM178.2 67.5l.2 .2zM178.3 67.7l.4 .2zM178.3 67.1h.4l-.3 .1zM178.7 67.8l.3-.1zM178.7 67.1l.2 .1zM179 67.5l-.1 .2zM178.9 67.1l.2 .4zM114.4 90.8l.2 1.2h-.5zM114.1 96.2h.5l-.2 1.2zM119 88.6l.1 1.2zM119 95.8l.9-.5 .1 .1z"/>
<path d="M120.4 94.6l-.4 .8-.1-.1zM119 92.4l.1-.1 .9 .5zM119.1 88.8l1.3-.2v.5zM120.4 88.8l1 .1zM120.5 93.6l-.1 1zM119.9 92.8l.6 .8h-.1zM121.4 88.6l1.3 .2-1.3 .3zM122.7 88.6l.1 1.8zM126.5 98.5h1.9zM127.3 97.9l.1 1.9zM132 88.6l1.4-.2v.4zM133.4 88.6h1z"/>
<path d="M134.3 93.6l.1 1zM134.3 94.6l.6 .7-.1 .1zM134.4 88.4l1.2 .2-1.2 .2zM134.8 92.8l-.4 .8h-.1zM134.9 95.3l.7 .5-.8-.4zM134.8 92.8l.8-.5zM135.6 88.4l.1 1.4zM138.3 81.5l.3 1.3h-.4zM138.3 82.8l.1 1.3zM141.7 80.2h.4l-.3 1.3zM119 104.6l.9-.5 .1 .1zM120.4 103.4l-.4 .8-.1-.1z"/>
<path d="M119 101.2l.1-.1 .9 .5zM120.5 102.4l-.1 1zM119.9 101.6l.6 .8h-.1zM128.4 103l-.4 1.5-.5-.2zM134.3 102.4l.1 1zM134.3 103.4l.6 .7-.1 .1zM134.8 101.6l-.4 .8h-.1zM134.8 104.2l.1-.1 .7 .5zM134.8 101.6l.8-.5z"/>
<path d="M80 25.8v108h125.9v-108zM80.3 26.2h125.2v107.3h-125.2z"/>
</g>
<g font-size="3.5">
<text x="123" y="16.1">Part Number: XZCMEDGCBD110W</text>
<text x="11.6" y="30.6">Features</text>
<text x="81.1" y="30.6">Package Schematics</text>
</g>
<text font-size="3.2" x="123" y="22.1">1.6x1.6mm Ultra Low Current Series</text>
<g font-size="2.8">
<text x="11.6" y="36.3">● Ideal for indication light on hand held products</text>
<text x="11.6" y="41.3">● Long life and robust package</text>
<text x="11.6" y="46.4">● Standard Package: 2,000pcs/ Reel</text>
<text x="11.6" y="51.5">● MSL (Moisture Sensitivity Level): 3</text>
<text x="11.6" y="56.6">● RoHS compliant</text>
<text x="45.6" y="82.8">ATTENTION</text>
<text x="81.1" y="121.5">Notes:</text>
<text x="81.1" y="124.9">1. All dimensions are in millimeters (inches).</text>
<text x="81.1" y="128.3">2. Tolerance is ±0.2(0.008&quot;) unless otherwise noted.</text>
<text x="81.1" y="131.7">3. Specifications are subject to change without notice.</text>
<text x="10.9" y="140">Absolute Maximum Ratings</text>
<text x="10.9" y="143.4">(T =25°C)</text>
<text x="58.3" y="141.7">(AlGaI</text>
<text x="60.2" y="138.3">Red</text>
<text x="70.5" y="138.3">Green</text>
<text x="70.8" y="141.7">(InGa</text>
<text x="82.3" y="141.7">(InGa</text>
<text x="83.1" y="138.3">Blue</text>
<text x="93.2" y="141.7">Unit</text>
<text x="104.3" y="140">Operating Characteristics</text>
<text x="104.3" y="143.4">(T =25°C)</text>
<text x="161.1" y="141.7">(AlGaIn</text>
<text x="164" y="138.3">Red</text>
<text x="175.7" y="138.3">Green</text>
<text x="176" y="141.7">(InGa</text>
<text x="187.5" y="141.7">(InGa</text>
<text x="188.3" y="138.3">Blue</text>
<text x="198.4" y="141.7">Unit</text>
<text x="60.5" y="145.1">nP)</text>
<text x="73.3" y="145.1">N)</text>
<text x="84.8" y="145.1">N)</text>
<text x="165.3" y="145.1">P)</text>
<text x="178.4" y="145.1">N)</text>
<text x="189.9" y="145.1">N)</text>
<text x="10.9" y="150.7">Reverse Voltage</text>
<text x="51.4" y="150.7">V</text>
<text x="62.3" y="150.7">5</text>
<text x="74.2" y="150.7">5</text>
<text x="85.7" y="150.7">5</text>
<text x="95.4" y="150.7">V</text>
<text x="104.3" y="150.7">Forward Voltage (Typ.) (I =2mA)</text>
<text x="154.3" y="150.7">V</text>
<text x="164.9" y="150.7">1.8</text>
<text x="177.4" y="150.7">2.65</text>
<text x="188.9" y="150.7">2.65</text>
<text x="200.6" y="150.7">V</text>
<text x="10.9" y="161.9">Forward Current (Peak)</text>
<text x="10.9" y="156.3">Forward Current</text>
<text x="51.9" y="156.3">I</text>
<text x="61.5" y="156.3">30</text>
<text x="73.4" y="156.3">25</text>
<text x="84.9" y="156.3">30</text>
<text x="94.2" y="156.3">mA</text>
<text x="104.3" y="156.3">Forward Voltage (Max.) (I =2mA)</text>
<text x="104.3" y="161.9">Reverse Current (Max.) (V =5V)</text>
<text x="154.3" y="156.3">V</text>
<text x="154.6" y="161.9">I</text>
<text x="164.9" y="156.3">2.1</text>
<text x="165.3" y="161.9">10</text>
<text x="178.2" y="156.3">3.1</text>
<text x="178.6" y="161.9">50</text>
<text x="189.7" y="156.3">3.1</text>
<text x="190.1" y="161.9">50</text>
<text x="199.7" y="161.9">μA</text>
<text x="200.6" y="156.3">V</text>
<text x="10.9" y="165.3">1/10 Duty Cycle</text>
<text x="51.5" y="165.3">i</text>
<text x="60.7" y="165.3">195</text>
<text x="72.6" y="165.3">150</text>
<text x="84.1" y="165.3">150</text>
<text x="94.2" y="165.3">mA</text>
<text x="104.3" y="167.5">Wavelength of Peak</text>
<text x="10.9" y="168.7">0.1ms Pulse Width</text>
<text x="104.3" y="170.9">Emission CIE127-2007* (Typ.)</text>
<text x="154.2" y="170.9">λP</text>
<text x="164.6" y="170.9">630*</text>
<text x="177.1" y="170.9">515*</text>
<text x="189" y="170.9">460*</text>
<text x="199.5" y="170.9">nm</text>
<text x="10.9" y="179.9">Electrostatic Discharge Threshold</text>
<text x="10.9" y="174.3">Power Dissipation</text>
<text x="51.4" y="174.3">P</text>
<text x="61.5" y="174.3">75</text>
<text x="71.5" y="174.3">102.5</text>
<text x="84.1" y="174.3">120</text>
<text x="93.8" y="174.3">mW</text>
<text x="104.3" y="179.9">Wavelength of Dominant</text>
<text x="104.3" y="174.3">(I =2mA)</text>
<text x="10.9" y="183.3">(HBM)</text>
<text x="59.9" y="181.6">3000</text>
<text x="72.6" y="181.6">450</text>
<text x="84.1" y="181.6">250</text>
<text x="95.4" y="181.6">V</text>
<text x="104.3" y="183.3">Emission CIE127-2007* (Typ.)</text>
<text x="154" y="183.3">λD</text>
<text x="163.8" y="183.3">621*</text>
<text x="177.1" y="183.3">525*</text>
<text x="189" y="183.3">465*</text>
<text x="199.5" y="183.3">nm</text>
<text x="10.9" y="188.9">Operating Temperature</text>
<text x="51.5" y="188.9">T</text>
<text x="68.5" y="191.7">-40 ~ +85</text>
<text x="94.9" y="191.7">°C</text>
<text x="104.3" y="186.7">(I =2mA)</text>
<text x="10.9" y="194.5">Storage Temperature</text>
<text x="50.2" y="194.5">Tstg</text>
<text x="104.3" y="192.3">Spectral Line Full Width</text>
<text x="104.3" y="195.6">At Half-Maximum (Typ.)</text>
<text x="153.7" y="195.7">△λ</text>
<text x="165.3" y="195.6">20</text>
<text x="178.6" y="195.6">35</text>
<text x="190.1" y="195.6">25</text>
<text x="199.5" y="195.6">nm</text>
<text x="10.5" y="199.3">A Relative Humidity between 40% and 60% is recommended in</text>
<text x="10.5" y="202.7">ESD-protected work areas to reduce static build up during assembly</text>
<text x="104.3" y="199.1">(I =2mA)</text>
<text x="10.5" y="206.1">process (Reference JEDEC/JESD625-A and JEDEC/J-STD-033)</text>
<text x="104.3" y="204.6">Capacitance (Typ.)</text>
<text x="104.3" y="208">(V =0V, f=1MHz)</text>
<text x="154.9" y="206.3">C</text>
<text x="165.3" y="206.3">25</text>
<text x="178.6" y="206.3">45</text>
<text x="189.3" y="206.3">100</text>
<text x="199.9" y="206.3">pF</text>
<text x="134" y="214.7">Luminous Intensity</text>
<text x="167.2" y="214.7">Wavelength</text>
<text x="27.1" y="221.4">Number</text>
<text x="29.6" y="218">Part</text>
<text x="61.6" y="218">Emitting</text>
<text x="64" y="221.4">Color</text>
<text x="86.6" y="218">Emitting</text>
<text x="86.8" y="221.4">Material</text>
<text x="110.7" y="219.7">Lens-color</text>
<text x="137.7" y="218">CIE127-2007*</text>
<text x="140.9" y="221.4">(I =2mA)</text>
<text x="165.7" y="218">CIE127-2007*</text>
<text x="172.9" y="221.4">nm</text>
<text x="190.6" y="216.3">Viewing</text>
<text x="192.2" y="219.7">Angle</text>
<text x="144.3" y="224.8">mcd</text>
<text x="173.3" y="224.8">λP</text>
<text x="192" y="223.1">2θ 1/2</text>
<text x="135.5" y="230.4">min.</text>
<text x="153" y="230.4">typ.</text>
<text x="65" y="236.6">Red</text>
<text x="86.8" y="236.6">AlGaInP</text>
<text x="138.2" y="236.6">6*</text>
<text x="154" y="236.6">14*</text>
<text x="171.9" y="236.6">630*</text>
<text x="18.3" y="244.4">XZCMEDGCBD110W</text>
<text x="63.5" y="244.3">Green</text>
<text x="88" y="244.3">InGaN</text>
<text x="109.5" y="244.4">Water Clear</text>
<text x="137.4" y="244.3">20*</text>
<text x="154" y="244.3">49*</text>
<text x="172.3" y="244.3">515*</text>
<text x="192.9" y="244.4">130°</text>
<text x="64.5" y="252.1">Blue</text>
<text x="88" y="252.1">InGaN</text>
<text x="137.8" y="252.1">6*</text>
<text x="154" y="252.1">13*</text>
<text x="172.3" y="252.1">460*</text>
<text x="10.4" y="259.5">*Luminous intensity value and wavelength are in accordance with CIE127-2007 standards.</text>
<text x="14.6" y="268.4">Oct 09,2019</text>
<text x="151.6" y="268.4">XDSB9205</text>
<text x="168.2" y="268.4">V2-Z</text>
<text x="177.6" y="268.4">Layout: Maggie L.</text>
<text x="193.4" y="274.4">P. 1/4</text>
</g>
<g font-size="2.1">
<text x="41.2" y="85.5">OBSERVE PRECAUTIONS</text>
<text x="46.2" y="88">FOR HANDLING</text>
<text x="45.6" y="90.6">ELECTROSTATIC</text>
<text x="48.3" y="93.1">DISCHARGE</text>
<text x="48.9" y="95.7">SENSITIVE</text>
<text x="50" y="98.2">DEVICES</text>
</g>
<g font-size="1.8">
<text x="14.1" y="143.6">A</text>
<text x="107.5" y="143.6">A</text>
<text x="53.4" y="150.9">R</text>
<text x="137.5" y="150.9">F</text>
<text x="156.3" y="150.9">F</text>
<text x="53" y="156.5">F</text>
<text x="138.3" y="156.5">F</text>
<text x="156.3" y="156.5">F</text>
<text x="52.3" y="165.5">FS</text>
<text x="138.9" y="162.1">R</text>
<text x="155.8" y="162.1">R</text>
<text x="53.3" y="174.5">D</text>
<text x="106.4" y="174.5">F</text>
<text x="53.4" y="189.1">A</text>
<text x="106.4" y="186.9">F</text>
<text x="106.4" y="199.2">F</text>
<text x="107.3" y="208.2">F</text>
<text x="143" y="221.6">F</text>
</g>
</svg>
